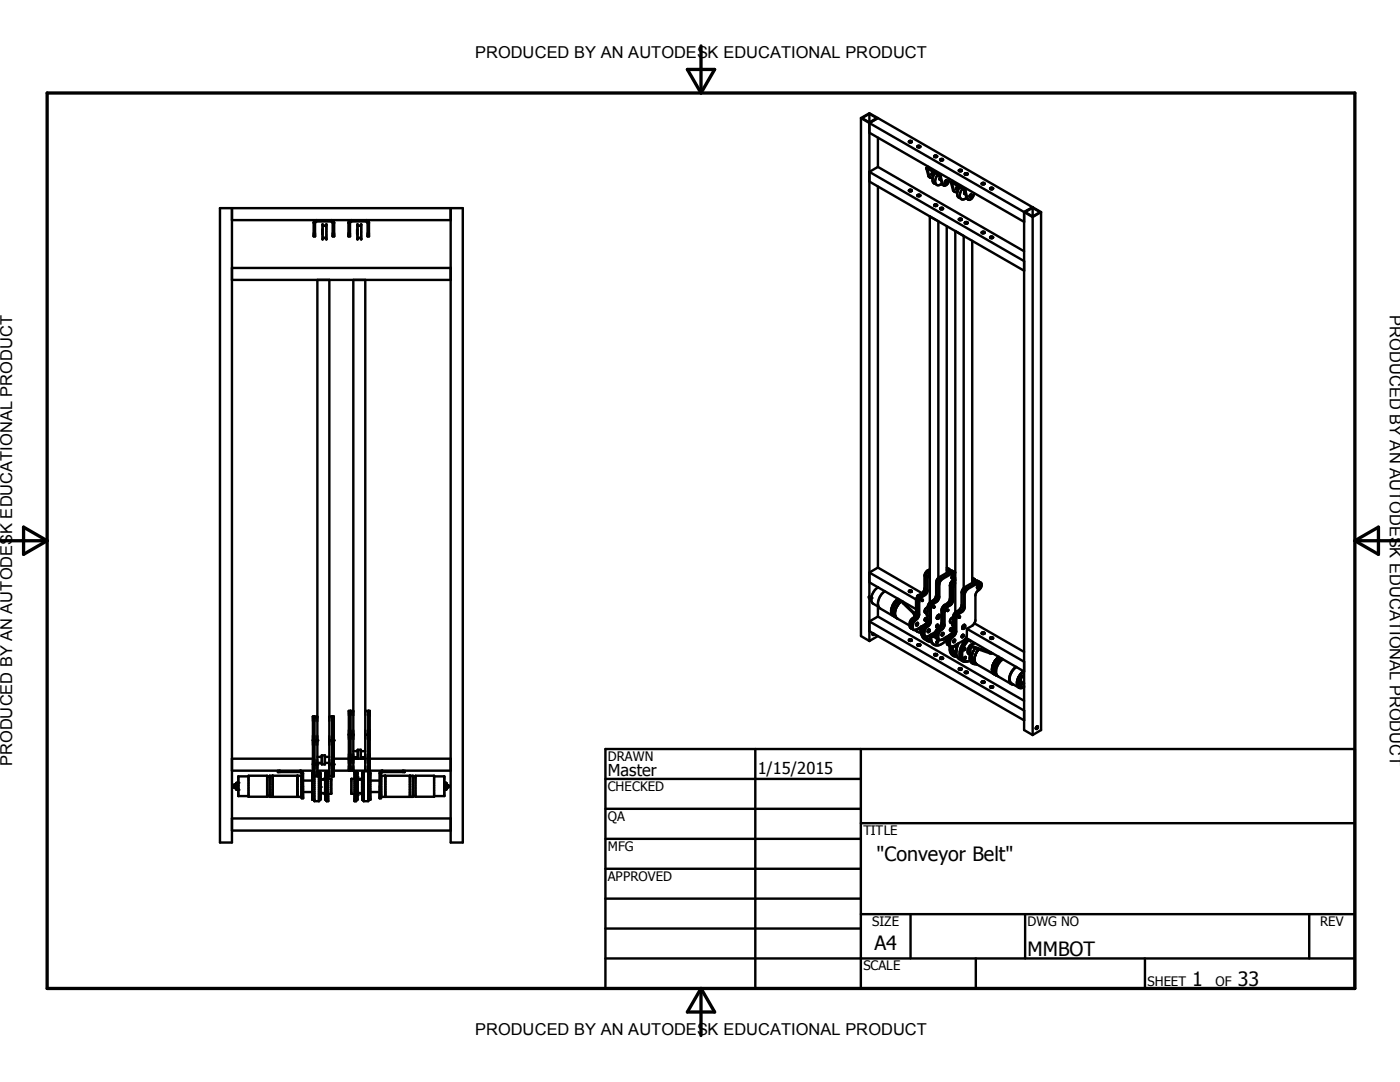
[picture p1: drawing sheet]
<svg xmlns="http://www.w3.org/2000/svg" width="279mm" height="216mm" viewBox="0 0 279 216" stroke-linecap="round" stroke-linejoin="round" font-family="sans-serif">
<g fill="none" stroke="#000" stroke-width=".48">
<path d="M171.8 23.6v103.3l1.7 1M171.8 23.6l1.7-1 1.7 1M171.8 23.6l1.7 .9M173.5 22.7v1.7M173.5 24.5v94.5M173.5 36.2l30.9 17.8M173.5 24.5l30.9 17.8M173.5 26.5l30.9 17.8M173.5 22.7l-1.5 .9 1.5 .8M173.5 22.7l1.5 .9-1.5 .8M175.2 33.3l-1.7 1 30.9 17.8M175.2 33.3l29.2 16.8"/>
<path d="M175.2 23.6l-1.7 .9M175.2 23.6l30.9 17.8M175.2 27.5v5.8M175.2 37.2v76.1M181.4 28.3a.3 .3 0 0 1 .3-.2 .3 .3 0 0 1 .3 .2M181.4 38.1a.3 .3 0 0 1 .3-.3 .3 .3 0 0 1 .3 .3M181.4 38.1l.3 .1 .3-.1M181.4 28.3l.3 .2 .3-.2M181.4 38.1l.2-.1 .4 .1M181.4 28.3l.2-.1 .4 .1M183.1 39.1l.3-.2 .3 .2M183.1 39l.2 .2 .4-.1"/>
<path d="M183.1 39a.29 .29 0 0 1 .3-.2 .29 .29 0 0 1 .3 .3M183.1 29.3l.3-.1 .3 .1M183.1 29.1l.6 .1a.27 .27 0 0 1-.3 .2 .27 .27 0 0 1-.3-.3zM184.9 33.7l.2 .1M184.9 33.7l.4 1.4 .4 .4M184.9 33.5l.2-.1 2.2 1.3 .3 .3M184.9 33.5l.2 .2M184.9 33.5v.2M185.1 33.7l2.4 1.4M185.1 33.7v.1M185.1 33.8l.4 1.6 .4 .1 .3-.2M185.3 33.3l-.4 .2"/>
<path d="M186 34.5l.2-.1a.27 .27 0 0 1 .1 .4 .27 .27 0 0 1-.4 .1zM186.1 34.4l-.2 .4M186.5 31.3l.1-.2 .4 .2M186.5 31.3l.2 .1 .3-.1M186.5 31.3a.28 .28 0 0 1 .2-.3 .28 .28 0 0 1 .3 .3M186.6 34.5a1.61 1.61 0 0 0-.2 2.1l.3 .1M187.2 34.8a1.43 1.43 0 0 0-.2 2.1l.4 .1 .6-.4M187.5 35.1l.1 .1M187.6 35.2l.2 .2M187.6 35.2l.4 1.6 .3 .2M187.6 35l.2 .4M187.6 35l-.1 .1"/>
<path d="M187.6 35.4l-.1 .3 .2 .1M187.6 31.9l.2-.1 .4 .1M187.7 31.8l.4-.1 .1 .2-.4 .1zM187.8 35.4l.4 1.4a.52 .52 0 0 0 .5 .2 .52 .52 0 0 0 .4-.4l.4-.9M188.7 36.1l.1-.2 .2 .1-.1 .3-.2 .2-.1-.1zM188.8 36l-.2 .4M189.8 36.5l.2 .1M189.8 36.5l.4 1.5 .4 .3M189.8 36.3v.2M189.9 36.3h.3l2.3 1.5M189.9 36.3l.1 .3M189.9 36.3h-.1"/>
<path d="M190 36.6h.1M190 36.6l2.2 1.2 .3 .3M190 36.6l.5 1.6 .2 .1 .4-.1M190.2 36.1l-.3 .2M190.9 37.4l.3-.2v.2l-.3 .4-.1-.1zM191 37.3l-.2 .4M191.4 34.1a.29 .29 0 0 1 .3-.2 .29 .29 0 0 1 .2 .2M191.4 34.1l.2-.1 .3 .1M191.4 34.1l.2 .1 .3-.1M191.6 37.4a1.49 1.49 0 0 0-.3 2l.3 .1M192.1 37.7a1.44 1.44 0 0 0-.2 2.1h.4l.6-.3M192.5 38.1l.2 .1"/>
<path d="M192.5 38.1l.4 1.4 .4 .3M192.5 37.8l.2 .4M192.5 37.8l-.1 .1M192.6 34.8l.2-.1 .3 .1M192.6 34.8l.2 .1 .3-.1M192.6 34.8a.29 .29 0 0 1 .2-.3 .29 .29 0 0 1 .3 .3M192.6 38.2l-.2 .5 .3-.1M192.7 38.2l.5 1.6a1.11 1.11 0 0 0 1.2-1.3M193.7 38.8h.1a.26 .26 0 0 1 .1 .4 .26 .26 0 0 1-.4 0zM193.7 38.8l-.2 .4M195.9 36.6a.27 .27 0 0 1 .3-.1 .27 .27 0 0 1 .2 .3h-.4zM195.9 36.7l.3-.1 .3 .1"/>
<path d="M197.6 37.7l.3 .1 .3-.1M197.6 37.7l.2-.1 .4 .1M197.6 37.7a.29 .29 0 0 1 .3-.3 .29 .29 0 0 1 .3 .3M46.3 41.5v126.6h-2.4v-126.6h48.5v126.6h-2.5v-126.6M46.3 53.5h43.6M46.3 55.9h43.6M46.3 43.9h43.6M62.6 44.5h.3M62.8 44.1l.2 .2M62.8 44.1l-.2 .3v2.8h.3v-2.7M63 44.3h3.3M63 44.3l-.1 .2"/>
<path d="M63.2 43.9l-.4 .2M63.3 55.9v99h-.9v-11.9h.9M64.4 44.8l.2 .3h.3l.2-.3v3l-.2-.3h-.3l-.2 .3zM64.4 45.8v.9M65.7 55.9v99h.9v-11.9h-.9M66.1 43.9l.4 .2M66.3 44.3l.1 2.9h.3v-2.7M66.4 44.5h.3M66.5 44.1l.2 .4M66.5 44.1l-.2 .2M69.5 44.5h.3M69.5 44.5v2.7h.3v-2.7"/>
<path d="M69.7 44.1l.2 .2M69.7 44.1l-.2 .4M69.9 44.3h3.4M69.9 44.3l-.1 .2M70.1 43.9l-.4 .2M70.5 55.9v97.9M71.3 44.8l.3 .3h.3l.2-.3v3l-.2-.3h-.3l-.3 .3zM71.3 45.8v.9M72.9 55.9v97.9M73.1 43.9l.4 .2M73.3 44.3l.1 .2M73.4 44.5h.2"/>
<path d="M73.5 44.1l.1 .3v2.8h-.2v-2.7M73.5 44.1l-.2 .2M186.5 41l.1-.1 .4 .1M186.5 41l.2 .1 .3-.1M186.5 41a.29 .29 0 0 1 .2-.2 .29 .29 0 0 1 .3 .2M187.6 41.7l.2-.1 .4 .1M187.7 41.5l.5 .1a.25 .25 0 0 1-.3 .2 .25 .25 0 0 1-.2-.3zM188.9 45.1v69.2M191.4 43.8l.2-.1 .3 .1M191.4 43.7l.3-.1 .2 .2-.4 .1zM192.6 44.5l.2-.1 .3 .1M192.6 44.4h.5a.25 .25 0 0 1-.3 .2 .25 .25 0 0 1-.2-.2z"/>
<path d="M194 48.1v68.2M195.9 46.4a.31 .31 0 0 1 .3-.2 .31 .31 0 0 1 .3 .3M195.9 46.4l.2 .2 .4-.1M195.9 46.5l.2-.1 .4 .1M197.6 47.4a.29 .29 0 0 1 .3-.2 .29 .29 0 0 1 .3 .2M197.6 47.4l.2-.1 .4 .1M197.6 47.4l.3 .2 .3-.2M204.4 42.3v103.4l1.7 1M204.4 42.3l1.7 1M206.1 41.4l-1.7 .9M206.1 41.5v1.7M206.1 43.3v103.4"/>
<path d="M206.1 41.5l-1.5 .8 1.5 .9M206.1 41.5l1.5 .8-1.5 .9M206.1 41.4l1.7 .9M207.8 42.3v103.4l-1.7 1M207.8 42.3l-1.7 1M173.4 119.1l.5 .1M173.5 119v.4l.4 .2M173.5 119l.4 .3M173.5 119.4v8.5M173.5 116.2l9.3 5.4M173.9 119.3v.2M175.2 113.3l-1.7 .9 9.3 5.4"/>
<path d="M175.2 113.3l8.8 5.1M175.2 117.2a2.64 2.64 0 0 0-1.1 3.2l1.3 .7M176.6 118a2.76 2.76 0 0 0-1.1 3.3l2.8 1.6M179.2 119.5a2.6 2.6 0 0 0-1.1 3.3l.3 .2M179.3 119.5a2.62 2.62 0 0 0-1.1 3.2l.1 .1M179.6 119.7a2.78 2.78 0 0 0-1.1 3.3l3 1.8M180 119.9l-.3 .2M181.4 118a.3 .3 0 0 1 .3-.2 .3 .3 0 0 1 .3 .3M181.4 118l.3 .2 .3-.1M181.4 118l.3-.1 .3 .1M182.8 119.6v2.6l-.3 .9M183.3 118.8l-.5 .8"/>
<path d="M183.3 118.8l-.2 .2M184 118.4l-.7 .4M184 119.8l.2-.1-.2 .2zM185.6 113.8l-.7 .5-.2 .6v2.6a1.75 1.75 0 0 1-1.2 1.4l-.3 .5-.2 .5v2.6a2.33 2.33 0 0 1-1 1.3 1.64 1.64 0 0 0-.1 1.6M185.6 113.6a1.6 1.6 0 0 0-1.1 1.3v2.6l-.5 .9M185.6 114.3l-.5 1v2.6a2.15 2.15 0 0 1-1.3 1.4l-.3 .7v2.6a2.19 2.19 0 0 1-1.1 1.5l-.2 .7v.8l.2 .1 .4-.1M187.3 115.3v-71.2l-1.7-.9v77M188.9 113.8h.4l.3 .2M188.9 113.3l.5 .2M188.9 113.6h.6l.1 .3M189.6 113.9l-2.1 1.3-.4 .3-.3 .7v2.5a1.65 1.65 0 0 1-1.2 1.4l-.3 .5-.2 .5v2.6l-.2 .6-.4 .4M189.6 116.9v2.5a1.64 1.64 0 0 1-1.2 1.4l-.4 .5-.1 .5-.1 2.8-1.1 1.5"/>
<path d="M189.6 113.9h.3l.5 .2M189.7 116.3l-.1 .6M189.7 116.4l-.1 .4M190.1 114.7l.2-.1a.43 .43 0 0 1 .2 .6 .43 .43 0 0 1-.6 .2v-.4zM190.3 114.6v.4l-.4 .3M190.4 114.1l-.4 .1-2.1 1.2-.4 .4-.2 .5v2.6a2.07 2.07 0 0 1-1.4 1.6l-.3 .9v2.4a2.27 2.27 0 0 1-1.1 1.5 1.54 1.54 0 0 0 0 1.6M190.4 114.1l.2 .1-.4 .1-2.1 1.2-.4 .4-.2 .6v2.6a1.75 1.75 0 0 1-1.2 1.4l-.4 .5-.1 .5v2.6l-.5 .8a1.61 1.61 0 0 0-.7 2M190.6 116.4l-.2 .3-.2 .6v2.4a1.64 1.64 0 0 1-1.2 1.5l-.5 .8v2.8l-.3 .7a1.87 1.87 0 0 0-.9 1.1v.8l.2 .3h.4l1.7-1M190.6 115.8a1.47 1.47 0 0 0-.8 1.2v2.6a2.17 2.17 0 0 1-1.3 1.4l-.4 .8v2.5a1.51 1.51 0 0 1-.8 1.2 1.76 1.76 0 0 0-.4 1.9h.1M190.6 115.3l-.9 1M190.6 115.6l-.5 .3-.4 .5M192.3 117.3v-70.2l-1.7-1v76.1"/>
<path d="M194 115.8h.2l.4 .2M194 115.3h.1M194 115.6h.5l.2 .3M194.1 115.3l.4 .2M194.7 115.9l-2.2 1.3-.5 .5-.1 .6v2.6a2.17 2.17 0 0 1-1.3 1.4l-.4 .8v2.6l-.2 .6-.4 .4M194.7 115.9h.3l.5 .2M195.2 116.8l.3-.1a.48 .48 0 0 1 0 .5 .48 .48 0 0 1-.5 .2v-.2zM195.4 116.6l-.1 .5-.3 .2M195.5 116.1h-.3l-2.2 1.3-.4 .4-.3 .7v2.4a1.97 1.97 0 0 1-1.3 1.6l-.4 .7v2.6a2.26 2.26 0 0 1-1 1.5l-.2 .6v.7l.2 .3M195.5 116.1l.2 .2M195.7 116.2a1.24 1.24 0 0 1-.7 1.8l-.3 .7v5l-.2 .6a2.55 2.55 0 0 1-1.5 1.2M195.7 116.2l-.4 .1-2.1 1.2-.4 .4-.3 .7v2.6a2.16 2.16 0 0 1-1.3 1.4l-.4 .9v2.4a2.04 2.04 0 0 1-1 1.5 1.55 1.55 0 0 0 0 1.6"/>
<path d="M173.5 125.9l30.9 17.8M174.2 126.4l.1 .1M174.2 126.4v.2M174.4 126.5l-.2 .1M174.5 126.5l-.2 .2-.1-.1M175.2 123l-1.7 1 30.9 17.8M175.2 123l29.2 16.8M175.2 121v2M175.2 126.9l-1.7 1M178.6 122.6l.2 .5M178.7 121.8l-.1 .8M178.8 123.1l.2 .3"/>
<path d="M178.8 121.5l-.1 .3M179.1 120.9l-.3 .6M179.7 120.1l-.6 .8M180.1 120l2.3 2.2M180.1 120l.1 .4 2.2 2M181.4 127.8l.3 .1 .3-.1M181.4 127.8a.3 .3 0 0 1 .3-.3 .3 .3 0 0 1 .3 .3M181.4 127.8l.3-.1 .3 .1M181.9 125.4l.5 .3M182.4 122.2l.2 .3M182.4 122.2v.2M182.4 122.4v.2"/>
<path d="M182.4 122.6l.1 .4M182.5 123.1a1.57 1.57 0 0 0-.8 2.2l.2 .1M182.5 123v.1M182.6 122.5l.1 .3M182.6 122.5l-.2 .1M182.7 125.7l.5 .4M182.8 125.6l.4 .5M182.9 124.4l.2-.1a.26 .26 0 0 1 .1 .3 .26 .26 0 0 1-.4 .1zM183.1 128.7a.32 .32 0 0 1 .3-.2 .32 .32 0 0 1 .3 .3l-.5 .1zM183.1 128.8l.1-.1 .5 .1M183.2 126.1l.6 .1M183.6 125.3l.1 .2-.2 .1z"/>
<path d="M183.9 125v.1M183.9 126.4l.3 .8 .9 .7M183.9 125l-.1 .9 .1 .7M184.1 124.9l-.1 .3M184.5 126.9l.2 .1M184.5 124.7a1.49 1.49 0 0 0-.4 2l.4 .2M184.5 124.7l-1.7 .9M184.5 126.9l.3 .7 .4 .3M184.6 126.9l.4 .1M184.7 123.4v-.1a.23 .23 0 0 1 .2 .4 .23 .23 0 0 1-.4 0zM185 127l.2 .4 .4 .4M185.1 121.8a.76 .76 0 0 0 0 1.1"/>
<path d="M185.1 121.2a.65 .65 0 0 0-.6 .5 .65 .65 0 0 0 .4 .7M185.2 127.9l.6 .2M185.3 125.7l.2-.1 .1 .2-.4 .4-.1-.2zM185.4 125.6l-.3 .4M185.6 127.8l.1 .1M185.6 127.5v.1M185.6 127.6l.2 .5M185.6 126.7v.9M185.6 127.4v.4M185.7 126.7l-.1 .3M185.8 128.1l.7 .6M185.9 126.5a1.54 1.54 0 0 0 1.2 2.3l.8-.3 1-.9"/>
<path d="M186.3 126.7l-.1 .2M186.5 130.7l.2-.1 .3 .1M186.5 130.5l.5 .1a.25 .25 0 0 1-.3 .2 .25 .25 0 0 1-.2-.3zM186.7 126.1l-1.7 .9M186.7 126.1v1.1l.3 .2M187 127.4l.4 .3M187 127.9l-.1 .3M187 124.7l-.2 .3M187 127.9h.1a.2 .2 0 0 1 .1 .3 .2 .2 0 0 1-.3 0zM187.3 122.7l-.1 .5-.2 .2M187.4 122.7h.1a.48 .48 0 0 1 0 .5 .48 .48 0 0 1-.5 .2l-.1-.1M187.4 122.7l-.3 .1-.2 .5"/>
<path d="M187.6 131.4l.3-.1 .3 .1M187.7 131.2l.5 .1a.25 .25 0 0 1-.3 .2 .25 .25 0 0 1-.2-.3zM188.1 126.3h.1a.26 .26 0 0 1 .1 .3 .26 .26 0 0 1-.4 .1zM188.8 127.2l-.1 .2-.2 .1M188.9 127.1l-.5 .4-.6 .2M189.6 128.9l.2 .1M189.6 126.7a1.61 1.61 0 0 0-.6 1.9l.6 .3M189.6 128.9a1.65 1.65 0 0 0 .8 2M189.8 129a1.42 1.42 0 0 0 1.2 2.1M190.2 124.9h.1M190.2 123.2a.65 .65 0 0 0-.6 .5 .65 .65 0 0 0 .4 .7M190.2 129h-.4"/>
<path d="M190.2 129v.9l.2 .5M190.2 123.8l-.2 .6 .2 .5M190.4 130.4l.2 .3M190.4 127.7l.1-.1a.26 .26 0 0 1 .1 .4 .26 .26 0 0 1-.4 .1zM190.4 130.3v.1M190.4 127.7l-.2 .3M190.6 130.7l.4 .2M190.6 129.9l-.2 .4M190.6 129.9a.24 .24 0 0 1 .1 .3 .24 .24 0 0 1-.3 .1M190.8 128.6l-.2 .3h-.3M190.8 128.9v.7M190.8 129.8l-.2 .1"/>
<path d="M190.9 130.6l-.3 .1M190.9 128.6l-.1 1M191.2 128.4l-.2 .5a3.1 3.1 0 0 0 .1 2.3l1 .7M191.3 128.3l-.4 1.1-.1 .7M191.4 133.5l.1-.1 .4 .1M191.4 133.5l.2 .2 .3-.2M191.4 133.5a.28 .28 0 0 1 .2-.2 .28 .28 0 0 1 .3 .2M192.1 126.7h.1a.26 .26 0 0 1 .1 .3 .26 .26 0 0 1-.4 .1zM192.1 126.7l-.2 .3M192.2 124.8l.2-.1a.43 .43 0 0 1 .2 .5 .43 .43 0 0 1-.6 .2v-.3zM192.4 124.7v.3l-.4 .4M192.5 131.2h.3l-.3 .3-.1-.1z"/>
<path d="M192.6 134.2l.1-.1 .4 .1M192.6 134.2l.1 .1 .4-.1M192.6 134.2a.29 .29 0 0 1 .2-.2 .29 .29 0 0 1 .3 .2M192.8 127.3l11.6 6.7M192.9 127.4a3.9 3.9 0 0 0-1.2 4.1l.7 .5 .8-.1M193 125.5l11.4 6.5M193 125.5l-.1 1.5-.3 .5-2.4 1.5M193.1 127.5a3.5 3.5 0 0 0-1.2 3.9l.7 .4M193.4 127.7a3.6 3.6 0 0 0-1.2 3.7l.2 .4 .4 .1 .8-.1M193.6 128.9h.4M193.6 128.9l.1 .2M193.6 128.9l-.1 .1v2.5l.2 .6 .5 .3"/>
<path d="M193.6 127.8l.1 .2 .1-.1M193.7 129.1v2.5a.96 .96 0 0 0 1.2 .9M193.9 131.2v.1M194 129.1h-.3M194 128.9v.2M194 128.9l3.7 1.3M194 129.1l3.6 1.3h.5M194.2 130.1a1.57 1.57 0 0 0 .7 2.5M194.3 129.9l-.4 1.1M194.3 128.5a1.38 1.38 0 0 0-1 2l.2 .1M194.5 124.4l9.9 5.7M194.5 131.3l.1 .8"/>
<path d="M194.6 132.1l.2 .3M194.6 131v1.1M194.6 128.3l-1 .6M194.6 129.3l-.3 .6zM194.6 130.7l-.1 .3M194.6 130.7v.3M194.8 132.4l.1 .2M194.9 130.1l-.3 .6M194.9 130.1l-.3 .9M194.9 132.6l3.5 2M195.3 129.6l-.4 .5M195.9 136.2l.3 .1 .3-.1"/>
<path d="M195.9 126.4a.3 .3 0 0 1 .3-.2 .3 .3 0 0 1 .3 .2M195.9 136.2a.3 .3 0 0 1 .3-.3 .3 .3 0 0 1 .3 .3M195.9 126.4l.3 .1 .3-.1M195.9 136.2l.2-.1 .4 .1M195.9 126.4l.2-.1 .4 .1M197.6 137a.33 .33 0 0 1 .3-.1 .33 .33 0 0 1 .3 .2l-.3 .1zM197.6 127.4l.3 .1 .3-.1M197.6 137.1l.3-.1 .3 .1M197.6 127.4l.3-.1 .3 .1M197.6 127.4a.28 .28 0 0 1 .3-.3 .28 .28 0 0 1 .3 .3M198.1 134.1l.2 .3M198.1 133v1.1"/>
<path d="M198.3 134.4l.1 .2M198.3 132.3l-.2 .7M198.4 134.6l.4 .2M198.7 131.7l-.4 .6M198.9 131.5l-.2 .2M199.1 134.9l2.7 1.6M199.1 131.3l-.2 .2M199.1 131.3l.2-.2-.4 .4M199.1 131.3a3.4 3.4 0 0 0-1.1 2.3M199.8 131.3a2.58 2.58 0 0 0-1.1 3.4l.4 .2M199.9 131.4a2.52 2.52 0 0 0-1.1 3.1l.1 .2M200.1 131.5a2.87 2.87 0 0 0-1.2 3.2l.2 .2"/>
<path d="M202.8 133.1a2.69 2.69 0 0 0-1.1 3.3l.5 .2M202.9 133.1a2.51 2.51 0 0 0-1.1 3.2l1.5 .9M203 136.6a.81 .81 0 0 0 .5 .7 .81 .81 0 0 0 .9-.3M203 136v.6M203 136.6h.1M203 136h.1M203 135.8l.3 .1M203.1 136.1l.6 .2M203.1 136.1v.3l.6 .3M203.1 136.1l.6 .3M203.2 136.5l-.2 .1M203.3 135.9v.2"/>
<path d="M203.3 135.9l-.3 .1M203.5 136.1v.1M203.6 136.1l.3 .2M203.6 136l-.1 .1M203.6 136l.3 .3M203.6 136h.1M203.7 136.4v.1M203.7 136.3l.1 .2M203.7 136.3v.1M203.7 136.5v.2M203.8 136.5l-.1 .2M203.8 136.5h-.1"/>
<path d="M203.9 134.9h.1v.1l-.5 .7zM203.9 136.3l-.1 .1M203.9 136.3h.2l-.1 .2h-.2M204 136.1l.4 .2M204.3 133.9a2.79 2.79 0 0 0-1.2 3l.2 .3M204.3 133.9a3.1 3.1 0 0 0-1.3 2.1M204.4 137.1l-.7 .2-.4-.1M204.4 136.9l-.5 .2h-.6M204.4 136.4l-.2 .1M46.3 151.4h16.1M46.3 153.8h16.1M47 156.7l-.3 .1"/>
<path d="M47 156.6l-.3 .1v.4l.8 .1M47 157.2l.1 .2M47.1 157.4l.1 .2h.4M47.1 156.4v.4M47.1 157.2v.2M47.1 156.4l-.1 .4M47.5 156.8h-.8M47.6 156.6v.8M47.6 156.2h-.4l-.1 .2M49.6 154.9h-2v4h2M49.6 154.8h3.7v4.2h-3.7zM53.3 154.9l.5 .1"/>
<path d="M53.8 158.8l-.5 .1M54.4 154.8v4.2M55.5 153.8v.3h4.4M59.3 154.8l.1 4.2M59.4 154.8v4.2M59.9 154.1l.2 .1M60.2 154.8h-6.4v4.2h6.4M60.2 154.8v4.2M60.2 154.8h.1M60.2 159h.1M60.3 154l.2 .4v4.9h-.3l-.1-5.1M60.3 154l-.2 .2"/>
<path d="M60.3 154l-.4-.2v.3M60.5 158h1.8M60.5 155.8h1.8M62.4 147.7h.9M62.4 154.2h-.1v5.4h.4M62.7 143v11.9M62.7 154.9v5h.9M63.3 153.8h2.4M63.3 151h.9M63.3 152.2h.9M63.3 153.9h.3M63.6 153.9l.3 .3v5.4l-.3 .3"/>
<path d="M63.6 153.9v6M63.9 158.7h.1M63.9 155.1h.1M63.9 158.9v.4M63.9 156.4v.6M63.9 154.4v.3M63.9 156.5v.1M64 158.7a.46 .46 0 0 1 .4-.5 .46 .46 0 0 1 .5 .5M64 155.1a.46 .46 0 0 0 .4 .5 .46 .46 0 0 0 .5-.5M64.2 150.7h.6v1.8h-.6zM64.8 151h.9M64.8 152.2h.9"/>
<path d="M64.9 158.7h.1M64.9 155.1h.1M64.9 154.4v.3M64.9 156.4v.6M64.9 158.9v.4M64.9 156.5v.1M65.2 153.9h.3v6h-.3M65.2 153.9v6M65.2 153.9l-.3 .3v5.4l.3 .3M65.5 155.4h.6v3h-.6M65.7 147.7h.9M66.3 143v11.9"/>
<path d="M66.6 151.4h3M66.6 153.8h23.3M69.6 146.6h.9M69.9 141.8v12M70.5 151.4h2.4M70.5 141.8h-.9v12M70.5 149.9h.9M70.5 151.1h.9M70.7 155.4h-.6v3h.6M71 153.9h-.3v6h.3M71 153.9v6M71 153.9l.3 .3"/>
<path d="M71.3 154.2v5.4l-.3 .3M71.3 154.2v.1M71.3 158.1v.6a.46 .46 0 0 1 .5-.5 .46 .46 0 0 1 .5 .5M71.3 155.4v.6M71.3 155.9h.1M71.3 155.1a.46 .46 0 0 0 .5 .5 .46 .46 0 0 0 .5-.5M71.4 151.4v-1.8h.6v1.8M72 149.9h.9M72 151.1h.9M72.3 155.1v3.6M72.3 155.1h.1M72.3 158.1v.6"/>
<path d="M72.3 154.3v-.1v1.7M72.3 155.4v4.2M72.3 159.6h.1M72.3 159.6l.3 .3M72.6 153.9h.9v6h-.9M72.6 153.9v6M72.6 153.9l-.3 .3M72.9 146.6h.9M72.9 141.8h.9v12M73.5 154.2h.4v5.4h-.4M73.5 141.8v12M73.8 151.4h16.1"/>
<path d="M73.9 158h1.9M73.9 155.8h1.9M75.9 154l-.1 .4v4.9h.2l.1-5.1M75.9 154l.4-.2v.3M75.9 154l.2 .2M76 159h.1M76.1 154.8v4.2M76.1 154.8h6.3v4.2h-6.3M76.1 154.8h-.1M76.3 154.1l-.2 .1M76.9 154.8v4.2M80.8 153.8v.3h-4.5"/>
<path d="M81.8 154.8v4.2M82.4 158.8l.5 .1M82.9 154.9l-.5 .1M82.9 154.8h3.7v4.2h-3.7zM86.6 154.9h2.1v4h-2.1M88.7 156.5v.7M88.7 156.2h.4v.2M88.7 156.7l.9 .1-.1 .3h-.8M89.1 156.4v.3M89.1 157.1v.3M89.1 156.4l.2 .3M89.1 157.4v.2h-.4"/>
<path d="M89.3 157.1l-.2 .3M120.8 155.4h51M120.8 149.5h149.6v47.7h-149.6zM150.7 149.5v47.7M171.8 149.5v47.7M206.7 145.2l.2 .1M206.8 145.1l.2-.2a.26 .26 0 0 1 .1 .4 .26 .26 0 0 1-.4 .1zM206.9 145.3l-.2 .1M207 144.9l-.1 .4M46.3 163.3h43.6M46.3 165.7h43.6M120.8 161.4h51"/>
<path d="M120.8 167.4h51M120.8 173.3h51M120.8 179.3h51M171.8 164.3h98.6M120.8 185.3h51M120.8 191.2h149.6M171.8 182.4h98.6M181.7 182.4v8.8M194.7 191.2v6M204.6 182.4v8.8M228.5 191.2v6M261.3 182.4v8.8"/>
<circle cx="186.3" cy="126.8" r=".2"/>
<circle cx="186.4" cy="121.1" r=".13"/>
<circle cx="187" cy="124.9" r=".25"/>
<circle cx="189.2" cy="121.8" r=".13"/>
<circle cx="189.8" cy="125.5" r=".25"/>
<circle cx="191.5" cy="123.1" r=".13"/>
<circle cx="192.5" cy="129.5" r=".2"/>
</g>
<g fill="#000">
<circle cx="173.9" cy="119.3" r=".24"/>
<circle cx="189.6" cy="126.7" r=".24"/>
<circle cx="198" cy="133.6" r=".24"/>
<circle cx="203.6" cy="136" r=".24"/>
<circle cx="203.6" cy="135.7" r=".24"/>
<circle cx="203.8" cy="136.4" r=".24"/>
<circle cx="203.9" cy="136.3" r=".24"/>
<circle cx="204" cy="136.4" r=".24"/>
<circle cx="204" cy="134.9" r=".24"/>
<circle cx="46.7" cy="156.8" r=".24"/>
<circle cx="46.7" cy="156.7" r=".24"/>
<circle cx="46.8" cy="156.6" r=".24"/>
<circle cx="46.8" cy="156.8" r=".24"/>
<circle cx="47.6" cy="157.6" r=".24"/>
<circle cx="47.6" cy="156.2" r=".24"/>
<circle cx="62.4" cy="147.7" r=".24"/>
<circle cx="62.4" cy="152.5" r=".24"/>
<circle cx="62.7" cy="152.5" r=".24"/>
<circle cx="62.7" cy="147.7" r=".24"/>
<circle cx="63.3" cy="152.5" r=".24"/>
<circle cx="63.3" cy="147.7" r=".24"/>
<circle cx="63.9" cy="157" r=".24"/>
<circle cx="64.9" cy="157" r=".24"/>
<circle cx="65.7" cy="152.5" r=".24"/>
<circle cx="65.7" cy="147.7" r=".24"/>
<circle cx="66.3" cy="152.5" r=".24"/>
<circle cx="66.3" cy="147.7" r=".24"/>
<circle cx="66.6" cy="152.5" r=".24"/>
<circle cx="66.6" cy="147.7" r=".24"/>
<circle cx="71.3" cy="158.7" r=".24"/>
<circle cx="71.3" cy="155.1" r=".24"/>
<circle cx="72.3" cy="158.1" r=".24"/>
<circle cx="88.7" cy="157.6" r=".24"/>
<circle cx="88.7" cy="156.2" r=".24"/>
</g>
<path d="M9.4 18.6h261v178.6h-261zM137.2 13.9h5.4l-2.7 4.7zM139.9 9.2v9.4M0 107.9h9.4M4.7 105.2l4.7 2.7-4.7 2.7zM270.4 107.9h9M270.4 107.9l4.7-2.7v5.4zM139.9 197.2v9.4M139.9 197.2l2.7 4.7h-5.4z" fill="none" stroke="#000" stroke-width=".66"/>
<g font-size="3.9">
<text x="174.9" y="171.8">&quot;Conveyor Belt&quot;</text>
<text x="174.5" y="189.5">A4</text>
<text x="205.1" y="190.8">MMBOT</text>
<text x="237.9" y="196.7">1</text>
<text x="247.1" y="196.7">33</text>
</g>
<g font-size="3.3">
<text x="94.8" y="11.6">PRODUCED BY AN AUTODESK EDUCATIONAL PRODUCT</text>
<text x="277.4" y="62.9" transform="rotate(90 277.4 62.9)">PRODUCED BY AN AUTODESK EDUCATIONAL PRODUCT</text>
<text x="2.5" y="152.9" transform="rotate(-90 2.5 152.9)">PRODUCED BY AN AUTODESK EDUCATIONAL PRODUCT</text>
<text x="121.3" y="154.9">Master</text>
<text x="151.2" y="154.4">1/15/2015</text>
<text x="94.8" y="206.6">PRODUCED BY AN AUTODESK EDUCATIONAL PRODUCT</text>
</g>
<g font-size="2.6">
<text x="121.3" y="151.8">DRAWN</text>
<text x="121.3" y="157.8">CHECKED</text>
<text x="121.3" y="163.8">QA</text>
<text x="172.3" y="166.6">TITLE</text>
<text x="121.3" y="169.8">MFG</text>
<text x="121.3" y="175.8">APPROVED</text>
<text x="174.1" y="184.8">SIZE</text>
<text x="205.1" y="184.8">DWG NO</text>
<text x="263.5" y="184.8">REV</text>
<text x="172.3" y="193.6">SCALE</text>
<text x="229" y="196.7">SHEET</text>
<text x="242.6" y="196.7">OF</text>
</g>
</svg>
